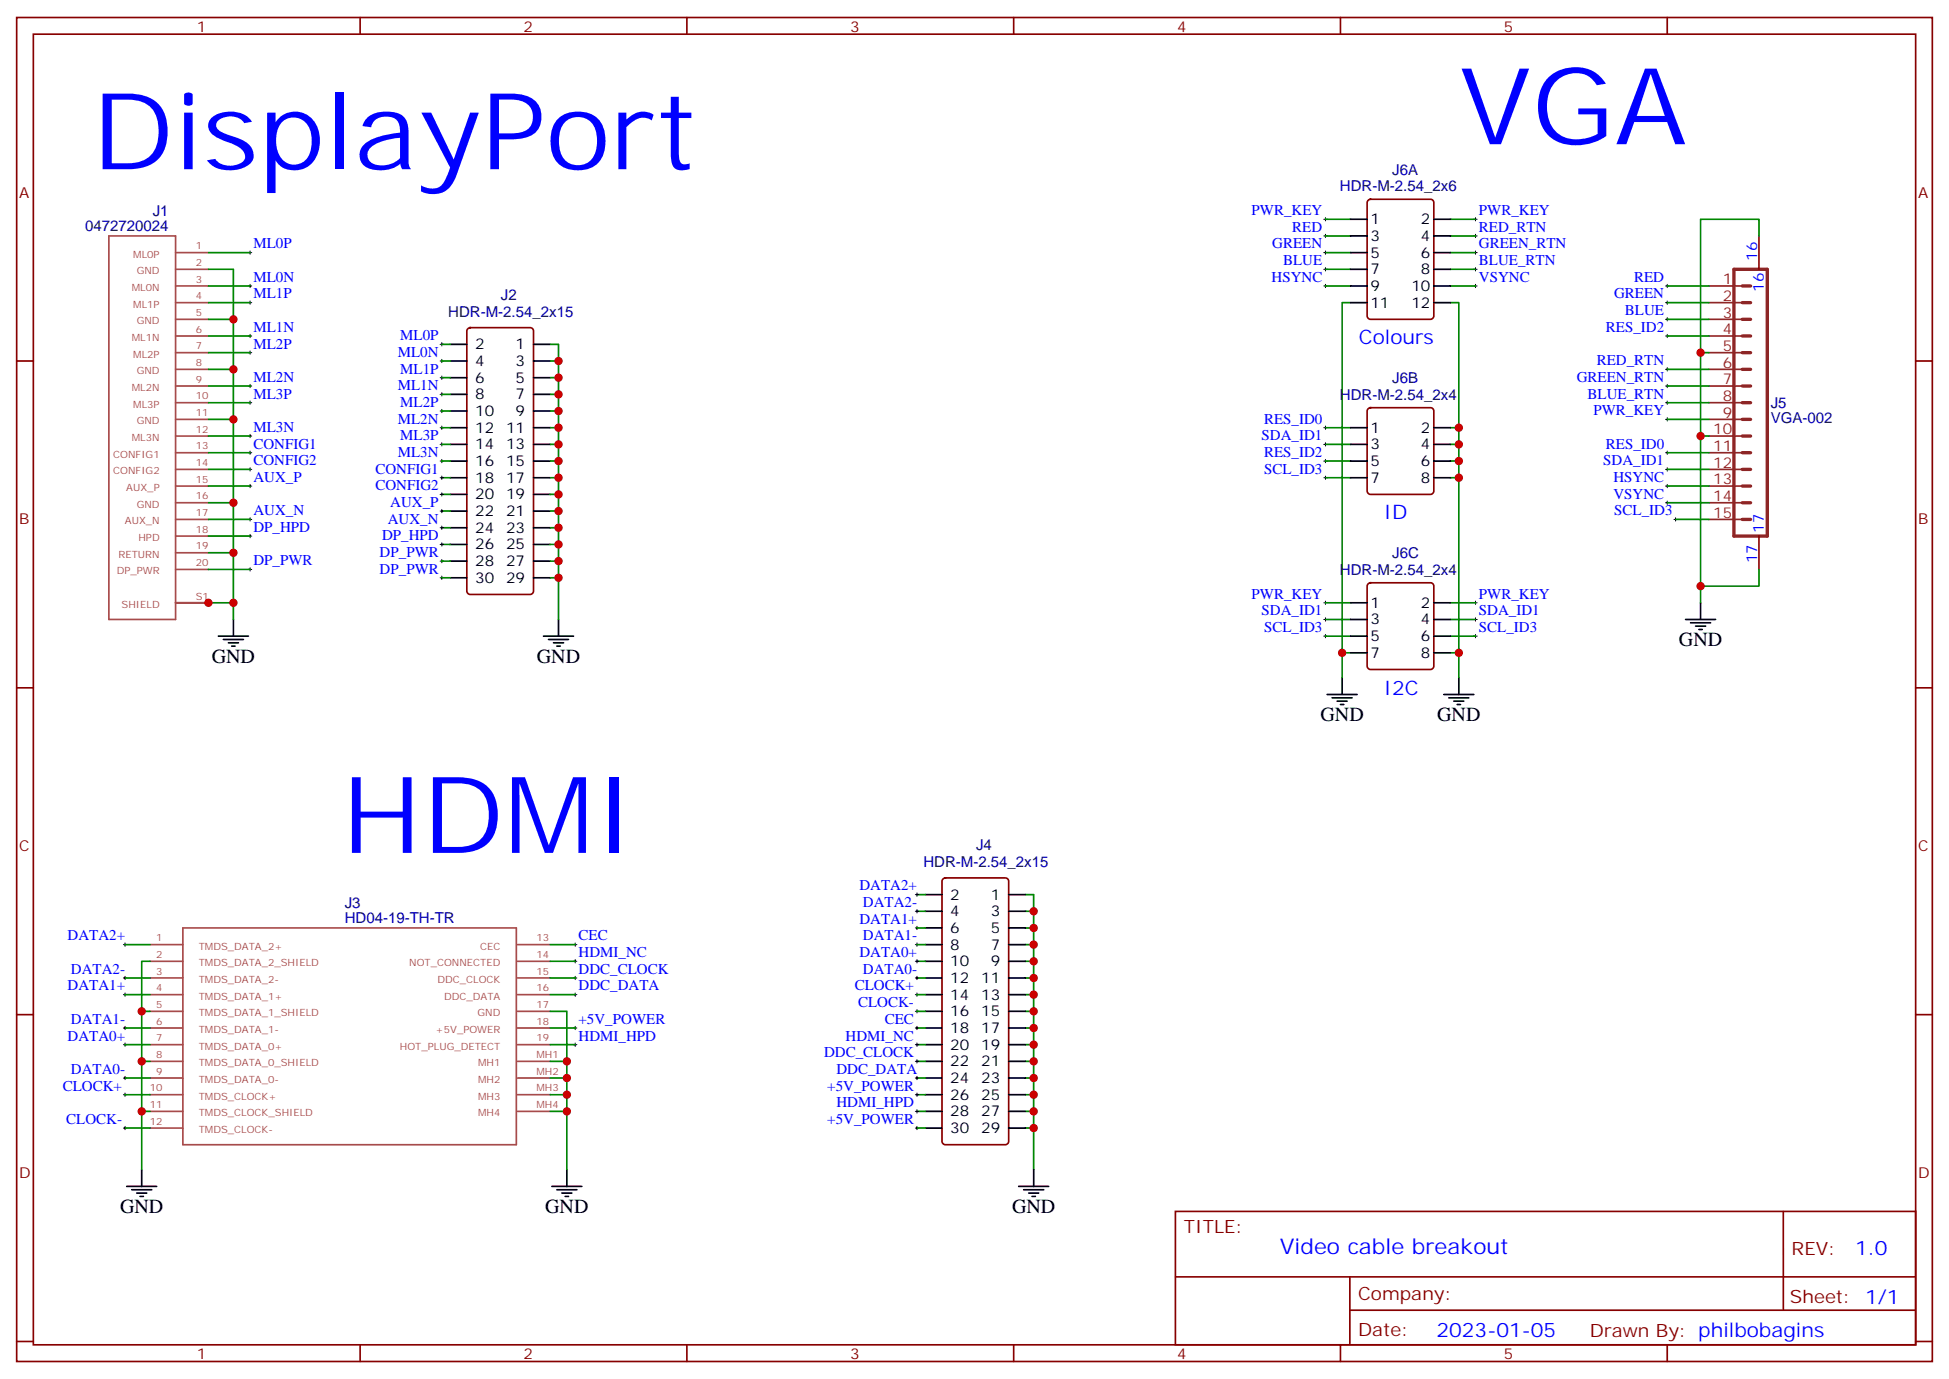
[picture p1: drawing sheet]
<svg xmlns="http://www.w3.org/2000/svg" width="412mm" height="292mm" viewBox="0 0 412 292" stroke-linecap="round" stroke-linejoin="round" font-family="sans-serif">
<g fill="none" stroke="#870000" stroke-width=".35">
<path d="M3.5 3.7h405.4v284.3h-405.4zM7.1 7.2h398.2v277.3h-398.2zM76.2 3.7v3.5M145.3 3.7v3.5M214.5 3.7v3.5M283.6 3.7v3.5M352.8 3.7v3.5M289.5 42.4l.5-.2h12.7a.71 .71 0 0 1 .7 .7v24a.76 .76 0 0 1-.7 .7h-12.7a.76 .76 0 0 1-.7-.7v-24zM372.2 49.9v7.1M3.5 76.4h3.6M99 69.5l.5-.2h12.7a.71 .71 0 0 1 .7 .7v55.1a.76 .76 0 0 1-.7 .7h-12.7a.76 .76 0 0 1-.7-.7v-55.1zM405.3 76.4h3.6"/>
<path d="M289.5 86.5l.5-.2h12.7a.71 .71 0 0 1 .7 .7v16.9a.76 .76 0 0 1-.7 .7h-12.7a.76 .76 0 0 1-.7-.7v-16.9zM372.2 113.4v7.1M289.5 123.5l.5-.2h12.7a.71 .71 0 0 1 .7 .7v16.9a.76 .76 0 0 1-.7 .7h-12.7a.76 .76 0 0 1-.7-.7v-16.9zM3.5 145.5h3.6M405.3 145.5h3.6M199.6 185.9l.4-.2h12.7a.71 .71 0 0 1 .7 .7v55.1a.76 .76 0 0 1-.7 .7h-12.7a.76 .76 0 0 1-.7-.7v-55.1zM3.5 214.7h3.6M405.3 214.7h3.6M248.7 256.3h156.6v28.2h-156.6zM377.3 256.3v20.9M248.7 270.1h156.5M285.6 277.2h119.6"/>
<path d="M285.6 270.1v14.2M3.5 283.8h3.6M76.2 284.5v3.5M145.3 284.5v3.5M214.5 284.5v3.5M283.6 284.5v3.5M352.8 284.5v3.5M405.3 283.8h3.6"/>
</g>
<g fill="none" stroke="#a64a4a" stroke-width=".35">
<path d="M23 49.9h14.2v81.2h-14.2zM37.2 53.4h6.9M37.2 57h6.9M37.2 60.5h6.9M37.2 64h6.9M37.2 67.6h6.9M37.2 71.1h6.9M37.2 74.6h6.9M37.2 78.1h6.9M37.2 81.7h6.9M37.2 85.2h6.9M37.2 88.7h6.9"/>
<path d="M37.2 92.3h6.9M37.2 95.8h6.9M37.2 99.3h6.9M37.2 102.8h6.9M37.2 106.4h6.9M37.2 109.9h6.9M37.2 113.4h6.9M37.2 116.9h6.9M37.2 120.5h6.9M37.2 127.5h6.9M31.7 199.8h7M38.7 196.3h70.6v45.9h-70.6z"/>
<path d="M109.5 199.8h6.9M31.7 203.4h7M31.7 206.9h7M31.7 210.4h7M31.7 214h7M31.7 217.5h7M109.5 203.4h6.9M109.5 206.9h6.9M109.5 210.4h6.9M109.5 214h6.9M109.5 217.5h6.9M31.7 221h7"/>
<path d="M31.7 224.5h7M31.7 228.1h7M31.7 231.6h7M31.7 235.1h7M31.7 238.7h7M109.5 221h6.9M109.5 224.5h6.9M109.5 228.1h6.9M109.5 231.6h6.9M109.5 235.1h6.9"/>
</g>
<g fill="none" stroke="#000" stroke-width=".21">
<path d="M52.6 53.4h.7M52.9 53.1v.7M280.1 53.4h.7M280.1 49.9h.7M280.1 57h.7M280.1 46.4h.7M280.5 46v.7M280.5 49.6v.7M280.5 53.1v.7M280.5 56.6v.7M311.9 53.4h.7M311.9 49.9h.7"/>
<path d="M311.9 57h.7M311.9 46.4h.7M312.2 46v.7M312.2 49.6v.7M312.2 53.1v.7M312.2 56.6v.7M52.6 60.5h.7M52.6 71.1h.7M52.6 64h.7M52.6 74.6h.7M52.9 60.1v.8M52.9 63.7v.7"/>
<path d="M52.9 70.7v.7M52.9 74.3v.7M93.1 79.9h.7M93.1 76.4h.7M93.1 72.8h.7M93.5 72.5v.7M93.5 76v.7M93.5 79.6v.7M280.1 60.5h.7M280.5 60.1v.8M311.9 60.5h.7M312.2 60.1v.8"/>
<path d="M352.4 60.5h.7M352.4 71.1h.7M352.4 64h.7M352.4 67.6h.7M352.4 78.1h.7M352.8 60.1v.8M352.8 63.7v.7M352.8 67.2v.7M352.8 70.7v.7M352.8 77.8v.7M52.6 99.3h.7M52.6 95.8h.7"/>
<path d="M52.6 81.7h.7M52.6 92.3h.7M52.6 85.2h.7M52.9 81.3v.7M52.9 84.8v.7M52.9 91.9v.7M52.9 95.4v.7M52.9 99v.7M93.1 97.5h.7M93.1 94h.7M93.1 90.5h.7M93.1 87h.7"/>
<path d="M93.1 83.4h.7M93.5 83.1v.7M93.5 86.6v.7M93.5 90.1v.7M93.5 93.7v.7M93.5 97.2v.7M280.1 97.5h.7M280.1 94h.7M280.1 90.5h.7M280.5 90.1v.7M280.5 93.7v.7M280.5 97.2v.7"/>
<path d="M352.4 99.3h.7M352.4 95.8h.7M352.4 81.7h.7M352.4 85.2h.7M352.4 88.7h.7M352.8 81.3v.7M352.8 84.8v.7M352.8 88.4v.7M352.8 95.4v.7M352.8 99v.7M52.6 109.9h.7M52.6 102.8h.7"/>
<path d="M52.6 113.4h.7M52.9 102.5v.7M52.9 109.5v.7M52.9 113.1v.7M93.1 118.7h.7M93.1 101.1h.7M93.1 104.6h.7M93.1 108.1h.7M93.1 111.7h.7M93.1 115.2h.7M93.5 100.7v.7M93.5 104.2v.8"/>
<path d="M93.5 107.8v.7M93.5 111.3v.7M93.5 114.8v.7M93.5 118.4v.7M280.1 101.1h.7M280.5 100.7v.7M352.4 102.8h.7M352.4 106.4h.7M352.8 102.5v.7M352.8 106v.7M354.2 109.9h.7M354.5 109.5v.7"/>
<path d="M52.6 120.5h.7M52.9 120.1v.7M93.1 122.2h.7M93.5 121.9v.7M280.1 127.5h.7M280.1 134.6h.7M280.1 131.1h.7M280.5 127.2v.7M280.5 130.7v.7M280.5 134.2v.7M311.9 127.5h.7M311.9 134.6h.7"/>
<path d="M311.9 131.1h.7M312.2 127.2v.7M312.2 130.7v.7M312.2 134.2v.7M26.1 199.8h.7M26.5 199.5v.7M121.4 199.8h.7M121.7 199.5v.7M193.7 199.8h.7M193.7 196.3h.7M193.7 192.8h.7M193.7 189.3h.7"/>
<path d="M194 188.9v.7M194 192.4v.7M194 196v.7M194 199.5v.7M26.1 206.9h.7M26.1 217.5h.7M26.1 210.4h.7M26.5 206.6v.7M26.5 210.1v.7M26.5 217.1v.7M121.4 206.9h.7M121.4 217.5h.7"/>
<path d="M121.4 210.4h.7M121.4 203.4h.7M121.7 203v.7M121.7 206.6v.7M121.7 210.1v.7M121.7 217.1v.7M193.7 206.9h.7M193.7 217.5h.7M193.7 210.4h.7M193.7 214h.7M193.7 203.4h.7M194 203v.7"/>
<path d="M194 206.6v.7M194 210.1v.7M194 213.6v.7M194 217.1v.7M26.1 228.1h.7M26.1 221h.7M26.1 238.7h.7M26.1 231.6h.7M26.5 220.7v.7M26.5 227.7v.7M26.5 231.2v.8M26.5 238.3v.7"/>
<path d="M121.4 221h.7M121.7 220.7v.7M193.7 228.1h.7M193.7 221h.7M193.7 238.7h.7M193.7 231.6h.7M193.7 235.1h.7M193.7 224.5h.7M194 220.7v.7M194 224.2v.7M194 227.7v.7M194 231.2v.8"/>
<path d="M194 234.8v.7M194 238.3v.7"/>
</g>
<g fill="none" stroke="#008700" stroke-width=".35">
<path d="M44.1 57h5.3v10.6M44.1 53.4h8.8M280.5 53.4h5.3M280.5 49.9h5.3M280.5 57h5.3M280.5 46.4h5.3M306.9 53.4h5.3M306.9 49.9h5.3M306.9 57h5.3M306.9 46.4h5.3M372.2 49.9v-3.5h-12.4v28.2M44.1 78.1h5.3v10.6"/>
<path d="M44.1 67.6h5.3v10.5M44.1 60.5h8.8M44.1 71.1h8.8M44.1 64h8.8M44.1 74.6h8.8M93.5 72.8h1.7M93.5 76.4h1.7M93.5 79.9h1.7M116.4 79.9h1.8v3.5M116.4 76.4h1.8v3.5M116.4 72.8h1.8v3.6M280.5 60.5h5.3"/>
<path d="M285.8 64h-1.8v74.1M306.9 64h1.8v26.5M306.9 60.5h5.3M352.8 60.5h8.8M352.8 71.1h8.8M352.8 64h8.8M352.8 78.1h8.8M352.8 67.6h8.8M361.6 74.6h-1.8v52.9M44.1 88.7h5.3v17.7M44.1 95.8h8.8M44.1 99.3h8.8"/>
<path d="M44.1 81.7h8.8M44.1 92.3h8.8M44.1 85.2h8.8M93.5 83.4h1.7M93.5 87h1.7M93.5 90.5h1.7M93.5 94h1.7M93.5 97.5h1.7M116.4 97.5h1.8v3.6M116.4 94h1.8v3.5M116.4 90.5h1.8v3.5M116.4 87h1.8v3.5"/>
<path d="M116.4 83.4h1.8v3.6M280.5 90.5h5.3M280.5 94h5.3M280.5 97.5h5.3M306.9 97.5h1.8v3.6M306.9 94h1.8v3.5M306.9 90.5h1.8v3.5M352.8 95.8h8.8M352.8 99.3h8.8M352.8 81.7h8.8M352.8 85.2h8.8M352.8 88.7h8.8"/>
<path d="M359.8 92.3h1.8M44.1 116.9h5.3v14.2M44.1 106.4h5.3v10.5M44.1 109.9h8.8M44.1 102.8h8.8M44.1 113.4h8.8M93.5 101.1h1.7M93.5 104.6h1.7M93.5 108.1h1.7M93.5 111.7h1.7M93.5 118.7h1.7M93.5 115.2h1.7"/>
<path d="M116.4 118.7h1.8v3.5M116.4 115.2h1.8v3.5M116.4 111.7h1.8v3.5M116.4 108.1h1.8v3.6M116.4 104.6h1.8v3.5M116.4 101.1h1.8v3.5M280.5 101.1h5.3M306.9 101.1h1.8v37M352.8 102.8h8.8M352.8 106.4h8.8M354.5 109.9h7.1M44.1 120.5h8.8"/>
<path d="M44.1 127.5h5.3M93.5 122.2h1.7M116.4 122.2h1.8v8.9M280.5 127.5h5.3M280.5 131.1h5.3M280.5 134.6h5.3M285.8 138.1h-1.8v5.3M306.9 138.1h1.8v5.3M306.9 127.5h5.3M306.9 131.1h5.3M306.9 134.6h5.3M372.2 120.5v3.5h-12.4"/>
<path d="M26.5 199.8h5.2M116.4 199.8h5.3M194 199.8h1.8M194 196.3h1.8M194 189.3h1.8M194 192.8h1.8M217 189.3h1.7v3.5M217 192.8h1.7v3.5M217 196.3h1.7v3.5M217 199.8h1.7v3.6M26.5 206.9h5.2M26.5 217.5h5.2"/>
<path d="M26.5 210.4h5.2M31.7 214h-1.7v10.5M31.7 203.4h-1.7v10.6M116.4 214h3.5v33.5M116.4 206.9h5.3M116.4 217.5h5.3M116.4 210.4h5.3M116.4 203.4h5.3M194 206.9h1.8M194 217.5h1.8M194 210.4h1.8M194 203.4h1.8"/>
<path d="M194 214h1.8M217 203.4h1.7v3.5M217 206.9h1.7v3.5M217 210.4h1.7v3.6M217 214h1.7v3.5M217 217.5h1.7v3.5M26.5 221h5.2M26.5 228.1h5.2M26.5 231.6h5.2M26.5 238.7h5.2M31.7 235.1h-1.7v12.4M31.7 224.5h-1.7v10.6"/>
<path d="M116.4 221h5.3M116.4 228.1h3.5M116.4 231.6h3.5M116.4 224.5h3.5M116.4 235.1h3.5M194 221h1.8M194 228.1h1.8M194 231.6h1.8M194 238.7h1.8M194 224.5h1.8M194 235.1h1.8M217 221h1.7v3.5"/>
<path d="M217 224.5h1.7v3.6M217 228.1h1.7v3.5M217 231.6h1.7v3.5M217 235.1h1.7v3.6M217 238.7h1.7v8.8"/>
</g>
<g fill="none" stroke="#000" stroke-width=".35">
<path d="M285.8 46.4h3.5M285.8 49.9h3.5M285.8 53.4h3.5M285.8 57h3.5M303.4 46.4h3.5M303.4 49.9h3.5M303.4 53.4h3.5M303.4 57h3.5M95.2 72.8h3.6M95.2 76.4h3.6M95.2 79.9h3.6M112.9 72.8h3.5"/>
<path d="M112.9 76.4h3.5M112.9 79.9h3.5M285.8 60.5h3.5M285.8 64h3.5M303.4 60.5h3.5M303.4 64h3.5M95.2 83.4h3.6M95.2 87h3.6M95.2 90.5h3.6M95.2 94h3.6M95.2 97.5h3.6M112.9 83.4h3.5"/>
<path d="M112.9 87h3.5M112.9 90.5h3.5M112.9 94h3.5M112.9 97.5h3.5M285.8 90.5h3.5M285.8 94h3.5M285.8 97.5h3.5M303.4 90.5h3.5M303.4 94h3.5M303.4 97.5h3.5M95.2 101.1h3.6M95.2 104.6h3.6"/>
<path d="M95.2 108.1h3.6M95.2 111.7h3.6M95.2 115.2h3.6M95.2 118.7h3.6M112.9 101.1h3.5M112.9 104.6h3.5M112.9 108.1h3.5M112.9 111.7h3.5M112.9 115.2h3.5M112.9 118.7h3.5M285.8 101.1h3.5M303.4 101.1h3.5"/>
<path d="M46.2 134.6h6.4M47.3 135.3h4.2M48.3 136h2.1M49 136.7h.7M49.4 131.1v3.5M95.2 122.2h3.6M112.9 122.2h3.5M115 134.6h6.4M116.1 135.3h4.2M117.1 136h2.1M117.8 136.7h.7M118.2 131.1v3.5"/>
<path d="M285.8 134.6h3.5M285.8 131.1h3.5M285.8 127.5h3.5M285.8 138.1h3.5M303.4 134.6h3.5M303.4 131.1h3.5M303.4 127.5h3.5M303.4 138.1h3.5M356.7 131.1h6.3M357.7 131.8h4.2M358.8 132.5h2.1M359.5 133.2h.7"/>
<path d="M359.8 127.5v3.6M280.8 146.9h6.4M281.9 147.6h4.2M282.9 148.3h2.1M283.6 149h.7M284 143.4v3.5M305.5 146.9h6.4M306.6 147.6h4.2M307.6 148.3h2.1M308.3 149h.7M308.7 143.4v3.5M195.8 189.3h3.5"/>
<path d="M195.8 192.8h3.5M195.8 196.3h3.5M195.8 199.8h3.5M213.4 189.3h3.6M213.4 192.8h3.6M213.4 196.3h3.6M213.4 199.8h3.6M195.8 203.4h3.5M195.8 206.9h3.5M195.8 210.4h3.5M195.8 214h3.5M195.8 217.5h3.5"/>
<path d="M213.4 203.4h3.6M213.4 206.9h3.6M213.4 210.4h3.6M213.4 214h3.6M213.4 217.5h3.6M195.8 221h3.5M195.8 224.5h3.5M195.8 228.1h3.5M195.8 231.6h3.5M195.8 235.1h3.5M195.8 238.7h3.5M213.4 221h3.6"/>
<path d="M213.4 224.5h3.6M213.4 228.1h3.6M213.4 231.6h3.6M213.4 235.1h3.6M213.4 238.7h3.6M26.8 251h6.4M27.9 251.7h4.2M28.9 252.4h2.1M29.6 253.1h.7M30 247.5v3.5M116.8 251h6.3M117.8 251.7h4.3"/>
<path d="M118.9 252.4h2.1M119.6 253.1h.7M119.9 247.5v3.5M215.5 251h6.4M216.6 251.7h4.2M217.7 252.4h2.1M218.4 253.1h.7M218.7 247.5v3.5"/>
</g>
<g fill="none" stroke="#8c2424" stroke-width=".71">
<path d="M366.9 57h7v56.4h-7zM368.7 67.6h1.7M368.7 64h1.7M368.7 60.5h1.7M368.7 74.6h1.7M368.7 71.1h1.7M368.7 78.1h1.7M368.7 85.2h1.7M368.7 81.7h1.7M368.7 92.3h1.7M368.7 88.7h1.7M368.7 99.3h1.7"/>
<path d="M368.7 95.8h1.7M368.7 102.8h1.7M368.7 109.9h1.7M368.7 106.4h1.7"/>
</g>
<g fill="none" stroke="#8c2424" stroke-width=".35">
<path d="M361.6 60.5h7.1M361.6 64h7.1M361.6 67.6h7.1M361.6 71.1h7.1M361.6 74.6h7.1M361.6 78.1h7.1M361.6 81.7h7.1M361.6 85.2h7.1M361.6 88.7h7.1M361.6 92.3h7.1M361.6 95.8h7.1M361.6 99.3h7.1"/>
<path d="M361.6 102.8h7.1M361.6 106.4h7.1M361.6 109.9h7.1"/>
</g>
<g fill="#c00">
<circle cx="44.1" cy="127.5" r=".88"/>
<circle cx="49.4" cy="116.9" r=".88"/>
<circle cx="49.4" cy="106.4" r=".88"/>
<circle cx="49.4" cy="88.7" r=".88"/>
<circle cx="49.4" cy="78.1" r=".88"/>
<circle cx="49.4" cy="67.6" r=".88"/>
<circle cx="118.2" cy="122.2" r=".88"/>
<circle cx="118.2" cy="118.7" r=".88"/>
<circle cx="118.2" cy="115.2" r=".88"/>
<circle cx="118.2" cy="111.7" r=".88"/>
<circle cx="118.2" cy="108.1" r=".88"/>
<circle cx="118.2" cy="104.6" r=".88"/>
<circle cx="118.2" cy="101.1" r=".88"/>
<circle cx="118.2" cy="97.5" r=".88"/>
<circle cx="118.2" cy="94" r=".88"/>
<circle cx="118.2" cy="90.5" r=".88"/>
<circle cx="118.2" cy="87" r=".88"/>
<circle cx="118.2" cy="83.4" r=".88"/>
<circle cx="118.2" cy="79.9" r=".88"/>
<circle cx="118.2" cy="76.4" r=".88"/>
<circle cx="49.4" cy="127.5" r=".88"/>
<circle cx="30" cy="235.1" r=".88"/>
<circle cx="30" cy="224.5" r=".88"/>
<circle cx="30" cy="214" r=".88"/>
<circle cx="119.9" cy="224.5" r=".88"/>
<circle cx="119.9" cy="228.1" r=".88"/>
<circle cx="119.9" cy="231.6" r=".88"/>
<circle cx="119.9" cy="235.1" r=".88"/>
<circle cx="218.7" cy="192.8" r=".88"/>
<circle cx="218.7" cy="196.3" r=".88"/>
<circle cx="218.7" cy="199.8" r=".88"/>
<circle cx="218.7" cy="203.4" r=".88"/>
<circle cx="218.7" cy="206.9" r=".88"/>
<circle cx="218.7" cy="210.4" r=".88"/>
<circle cx="218.7" cy="214" r=".88"/>
<circle cx="218.7" cy="217.5" r=".88"/>
<circle cx="218.7" cy="221" r=".88"/>
<circle cx="218.7" cy="224.5" r=".88"/>
<circle cx="218.7" cy="228.1" r=".88"/>
<circle cx="218.7" cy="231.6" r=".88"/>
<circle cx="218.7" cy="235.1" r=".88"/>
<circle cx="218.7" cy="238.7" r=".88"/>
<circle cx="359.8" cy="124" r=".88"/>
<circle cx="359.8" cy="74.6" r=".88"/>
<circle cx="359.8" cy="92.3" r=".88"/>
<circle cx="284" cy="138.1" r=".88"/>
<circle cx="308.7" cy="138.1" r=".88"/>
<circle cx="308.7" cy="101.1" r=".88"/>
<circle cx="308.7" cy="97.5" r=".88"/>
<circle cx="308.7" cy="94" r=".88"/>
<circle cx="308.7" cy="90.5" r=".88"/>
</g>
<g font-size="22.6" fill="#00f">
<text x="19.4" y="35.8">DisplayPort</text>
<text x="308.7" y="30.5">VGA</text>
<text x="72.3" y="180.4">HDMI</text>
</g>
<text font-size="4.6" fill="#00f" x="270.8" y="265.3">Video cable breakout</text>
<g font-size="4.2" fill="#00f">
<text x="287.5" y="72.8">Colours</text>
<text x="292.8" y="109.9">ID</text>
<text x="292.8" y="146.9">I2C</text>
<text x="392.5" y="265.6">1.0</text>
<text x="304" y="282.9">2023-01-05</text>
</g>
<g font-size="4.2">
<text x="355.2" y="136.7">GND</text>
<text x="44.8" y="140.2">GND</text>
<text x="113.6" y="140.2">GND</text>
<text x="279.4" y="152.6">GND</text>
<text x="304.1" y="152.6">GND</text>
<text x="25.4" y="256.6">GND</text>
<text x="115.4" y="256.6">GND</text>
<text x="214.1" y="256.6">GND</text>
</g>
<g font-size="3.9" fill="#800">
<text x="250.5" y="260.9">TITLE:</text>
<text x="379.1" y="265.6">REV:</text>
<text x="287.4" y="275.1">Company:</text>
<text x="378.7" y="275.7">Sheet: 1/1</text>
<text x="287.4" y="282.8">Date:</text>
<text x="336.4" y="282.8">Drawn By: philbobagins</text>
</g>
<g font-size="3.2" fill="#800">
<text x="41.6" y="6.7">1</text>
<text x="110.8" y="6.7">2</text>
<text x="179.9" y="6.7">3</text>
<text x="249.1" y="6.7">4</text>
<text x="318.2" y="6.7">5</text>
<text x="4.1" y="41.8">A</text>
<text x="405.9" y="41.8">A</text>
<text x="4.1" y="110.9">B</text>
<text x="405.9" y="110.9">B</text>
<text x="4.1" y="180.1">C</text>
<text x="405.9" y="180.1">C</text>
<text x="4.1" y="249.2">D</text>
<text x="405.9" y="249.2">D</text>
<text x="41.6" y="287.5">1</text>
<text x="110.8" y="287.5">2</text>
<text x="179.9" y="287.5">3</text>
<text x="249.1" y="287.5">4</text>
<text x="318.2" y="287.5">5</text>
</g>
<g font-size="3.2" fill="#000080">
<text x="283.5" y="40.5">HDR-M-2.54_2x6</text>
<text x="294.6" y="36.9">J6A</text>
<text x="32.3" y="45.6">J1</text>
<text x="18" y="48.9">0472720024</text>
<text x="106" y="63.4">J2</text>
<text x="94.9" y="67">HDR-M-2.54_2x15</text>
<text x="294.6" y="81">J6B</text>
<text x="283.5" y="84.6">HDR-M-2.54_2x4</text>
<text x="374.7" y="89.5">VGA-002</text>
<text x="374.7" y="86.3">J5</text>
<text x="294.6" y="118.1">J6C</text>
<text x="283.5" y="121.6">HDR-M-2.54_2x4</text>
<text x="206.5" y="179.9">J4</text>
<text x="195.4" y="183.4">HDR-M-2.54_2x15</text>
<text x="72.9" y="195.3">HD04-19-TH-TR</text>
<text x="72.9" y="192.1">J3</text>
</g>
<g font-size="3.2" fill="#00f">
<text x="264.8" y="45.5">PWR_KEY</text>
<text x="312.9" y="45.5">PWR_KEY</text>
<text x="53.6" y="52.6">ML0P</text>
<text x="269.2" y="52.6">GREEN</text>
<text x="273.4" y="49">RED</text>
<text x="312.9" y="49">RED_RTN</text>
<text x="312.9" y="52.6">GREEN_RTN</text>
<text x="53.6" y="59.6">ML0N</text>
<text x="269.1" y="59.6">HSYNC</text>
<text x="271.5" y="56.1">BLUE</text>
<text x="312.9" y="56.1">BLUE_RTN</text>
<text x="312.9" y="59.6">VSYNC</text>
<text x="345.8" y="59.6">RED</text>
<text x="371.8" y="55.2" transform="rotate(-90 371.8 55.2)">16</text>
<text x="53.6" y="63.1">ML1P</text>
<text x="341.5" y="63.1">GREEN</text>
<text x="373.2" y="61.7" transform="rotate(-90 373.2 61.7)">16</text>
<text x="53.6" y="70.2">ML1N</text>
<text x="84.7" y="72">ML0P</text>
<text x="339.8" y="70.2">RES_ID2</text>
<text x="343.8" y="66.7">BLUE</text>
<text x="53.6" y="73.7">ML2P</text>
<text x="84.1" y="75.5">ML0N</text>
<text x="337.8" y="77.3">RED_RTN</text>
<text x="53.6" y="80.8">ML2N</text>
<text x="84.1" y="82.6">ML1N</text>
<text x="84.7" y="79">ML1P</text>
<text x="333.6" y="80.8">GREEN_RTN</text>
<text x="53.6" y="84.3">ML3P</text>
<text x="84.1" y="89.6">ML2N</text>
<text x="84.7" y="86.1">ML2P</text>
<text x="267.5" y="89.6">RES_ID0</text>
<text x="335.9" y="84.3">BLUE_RTN</text>
<text x="337.1" y="87.8">PWR_KEY</text>
<text x="53.6" y="94.9">CONFIG1</text>
<text x="53.6" y="91.4">ML3N</text>
<text x="84.7" y="93.1">ML3P</text>
<text x="266.9" y="93.1">SDA_ID1</text>
<text x="339.8" y="94.9">RES_ID0</text>
<text x="53.6" y="98.4">CONFIG2</text>
<text x="53.6" y="102">AUX_P</text>
<text x="79.4" y="100.2">CONFIG1</text>
<text x="84.1" y="96.7">ML3N</text>
<text x="267.5" y="96.7">RES_ID2</text>
<text x="267.5" y="100.2">SCL_ID3</text>
<text x="339.2" y="98.4">SDA_ID1</text>
<text x="341.4" y="102">HSYNC</text>
<text x="79.4" y="103.7">CONFIG2</text>
<text x="82.6" y="107.2">AUX_P</text>
<text x="341.4" y="105.5">VSYNC</text>
<text x="53.6" y="109">AUX_N</text>
<text x="53.6" y="112.5">DP_HPD</text>
<text x="82" y="110.8">AUX_N</text>
<text x="341.5" y="109">SCL_ID3</text>
<text x="373.2" y="112.7" transform="rotate(-90 373.2 112.7)">17</text>
<text x="53.6" y="119.6">DP_PWR</text>
<text x="80.3" y="117.8">DP_PWR</text>
<text x="80.8" y="114.3">DP_HPD</text>
<text x="371.8" y="119.2" transform="rotate(-90 371.8 119.2)">17</text>
<text x="80.3" y="121.4">DP_PWR</text>
<text x="264.8" y="126.6">PWR_KEY</text>
<text x="266.9" y="130.2">SDA_ID1</text>
<text x="312.9" y="130.2">SDA_ID1</text>
<text x="312.9" y="126.6">PWR_KEY</text>
<text x="267.5" y="133.7">SCL_ID3</text>
<text x="312.9" y="133.7">SCL_ID3</text>
<text x="181.9" y="188.4">DATA2+</text>
<text x="182.6" y="191.9">DATA2-</text>
<text x="181.9" y="195.4">DATA1+</text>
<text x="14.3" y="199">DATA2+</text>
<text x="122.4" y="199">CEC</text>
<text x="122.4" y="202.5">HDMI_NC</text>
<text x="181.9" y="202.5">DATA0+</text>
<text x="182.6" y="199">DATA1-</text>
<text x="14.3" y="209.6">DATA1+</text>
<text x="15" y="206">DATA2-</text>
<text x="122.4" y="206">DDC_CLOCK</text>
<text x="122.4" y="209.6">DDC_DATA</text>
<text x="180.8" y="209.6">CLOCK+</text>
<text x="182.6" y="206">DATA0-</text>
<text x="181.6" y="213.1">CLOCK-</text>
<text x="14.3" y="220.1">DATA0+</text>
<text x="15" y="216.6">DATA1-</text>
<text x="122.4" y="216.6">+5V_POWER</text>
<text x="122.4" y="220.1">HDMI_HPD</text>
<text x="178.9" y="220.1">HDMI_NC</text>
<text x="187.2" y="216.6">CEC</text>
<text x="15" y="227.2">DATA0-</text>
<text x="174.4" y="223.7">DDC_CLOCK</text>
<text x="177" y="227.2">DDC_DATA</text>
<text x="13.3" y="230.7">CLOCK+</text>
<text x="175" y="230.7">+5V_POWER</text>
<text x="14" y="237.8">CLOCK-</text>
<text x="175" y="237.8">+5V_POWER</text>
<text x="177" y="234.2">HDMI_HPD</text>
</g>
<g font-size="3.2">
<text x="290" y="47.4">1</text>
<text x="300.7" y="47.4">2</text>
<text x="290" y="51">3</text>
<text x="300.7" y="51">4</text>
<text x="290" y="54.5">5</text>
<text x="290" y="58">7</text>
<text x="300.7" y="54.5">6</text>
<text x="300.7" y="58">8</text>
<text x="290" y="61.6">9</text>
<text x="290" y="65.1">11</text>
<text x="298.7" y="61.6">10</text>
<text x="298.7" y="65.1">12</text>
<text x="100.5" y="73.9">2</text>
<text x="100.5" y="77.4">4</text>
<text x="109.1" y="73.9">1</text>
<text x="109.1" y="77.4">3</text>
<text x="100.5" y="81">6</text>
<text x="109.1" y="81">5</text>
<text x="100.5" y="84.5">8</text>
<text x="100.5" y="88">10</text>
<text x="109.1" y="84.5">7</text>
<text x="109.1" y="88">9</text>
<text x="100.5" y="91.5">12</text>
<text x="100.5" y="95.1">14</text>
<text x="107.1" y="91.5">11</text>
<text x="107.1" y="95.1">13</text>
<text x="290" y="91.5">1</text>
<text x="290" y="95.1">3</text>
<text x="300.7" y="91.5">2</text>
<text x="300.7" y="95.1">4</text>
<text x="100.5" y="98.6">16</text>
<text x="107.1" y="98.6">15</text>
<text x="290" y="98.6">5</text>
<text x="300.7" y="98.6">6</text>
<text x="100.5" y="102.1">18</text>
<text x="100.5" y="105.7">20</text>
<text x="107.1" y="102.1">17</text>
<text x="107.1" y="105.7">19</text>
<text x="290" y="102.1">7</text>
<text x="300.7" y="102.1">8</text>
<text x="100.5" y="109.2">22</text>
<text x="100.5" y="112.7">24</text>
<text x="107.1" y="109.2">21</text>
<text x="107.1" y="112.7">23</text>
<text x="100.5" y="116.2">26</text>
<text x="100.5" y="119.8">28</text>
<text x="107.1" y="116.2">25</text>
<text x="107.1" y="119.8">27</text>
<text x="100.5" y="123.3">30</text>
<text x="107.1" y="123.3">29</text>
<text x="290" y="128.6">1</text>
<text x="300.7" y="128.6">2</text>
<text x="290" y="132.1">3</text>
<text x="290" y="135.6">5</text>
<text x="300.7" y="132.1">4</text>
<text x="300.7" y="135.6">6</text>
<text x="290" y="139.2">7</text>
<text x="300.7" y="139.2">8</text>
<text x="201.1" y="190.3">2</text>
<text x="209.6" y="190.3">1</text>
<text x="201.1" y="193.9">4</text>
<text x="201.1" y="197.4">6</text>
<text x="209.6" y="193.9">3</text>
<text x="209.6" y="197.4">5</text>
<text x="201.1" y="200.9">8</text>
<text x="209.6" y="200.9">7</text>
<text x="201.1" y="204.4">10</text>
<text x="201.1" y="208">12</text>
<text x="207.6" y="208">11</text>
<text x="209.6" y="204.4">9</text>
<text x="201.1" y="211.5">14</text>
<text x="201.1" y="215">16</text>
<text x="207.6" y="211.5">13</text>
<text x="207.6" y="215">15</text>
<text x="201.1" y="218.5">18</text>
<text x="207.6" y="218.5">17</text>
<text x="201.1" y="222.1">20</text>
<text x="201.1" y="225.6">22</text>
<text x="207.6" y="222.1">19</text>
<text x="207.6" y="225.6">21</text>
<text x="201.1" y="229.1">24</text>
<text x="201.1" y="232.7">26</text>
<text x="207.6" y="229.1">23</text>
<text x="207.6" y="232.7">25</text>
<text x="201.1" y="236.2">28</text>
<text x="201.1" y="239.7">30</text>
<text x="207.6" y="236.2">27</text>
<text x="207.6" y="239.7">29</text>
</g>
<g font-size="3.2" fill="#8d2323">
<text x="364.5" y="60.1">1</text>
<text x="364.5" y="63.7">2</text>
<text x="364.5" y="67.2">3</text>
<text x="364.5" y="70.7">4</text>
<text x="364.5" y="74.3">5</text>
<text x="364.5" y="77.8">6</text>
<text x="364.5" y="81.3">7</text>
<text x="364.5" y="84.8">8</text>
<text x="364.5" y="88.4">9</text>
<text x="362.5" y="91.9">10</text>
<text x="362.5" y="95.4">11</text>
<text x="362.5" y="99">12</text>
<text x="362.5" y="102.5">13</text>
<text x="362.5" y="106">14</text>
<text x="362.5" y="109.5">15</text>
</g>
<g font-size="2.1" fill="#a54b4b">
<text x="41.4" y="52.8">1</text>
<text x="28.2" y="54.5">ML0P</text>
<text x="28.9" y="58">GND</text>
<text x="41.4" y="56.3">2</text>
<text x="41.4" y="59.8">3</text>
<text x="27.9" y="61.5">ML0N</text>
<text x="28.2" y="65.1">ML1P</text>
<text x="41.4" y="63.3">4</text>
<text x="28.9" y="68.6">GND</text>
<text x="41.4" y="66.9">5</text>
<text x="41.4" y="70.4">6</text>
<text x="27.9" y="72.1">ML1N</text>
<text x="28.2" y="75.7">ML2P</text>
<text x="41.4" y="73.9">7</text>
<text x="41.4" y="77.4">8</text>
<text x="27.9" y="82.7">ML2N</text>
<text x="28.9" y="79.2">GND</text>
<text x="41.4" y="81">9</text>
<text x="28.2" y="86.2">ML3P</text>
<text x="28.9" y="89.8">GND</text>
<text x="41.4" y="84.5">10</text>
<text x="41.4" y="88">11</text>
<text x="27.9" y="93.3">ML3N</text>
<text x="41.4" y="91.6">12</text>
<text x="41.4" y="95.1">13</text>
<text x="24" y="96.8">CONFIG1</text>
<text x="24" y="100.3">CONFIG2</text>
<text x="41.4" y="98.6">14</text>
<text x="26.7" y="103.9">AUX_P</text>
<text x="28.9" y="107.4">GND</text>
<text x="41.4" y="102.1">15</text>
<text x="41.4" y="105.7">16</text>
<text x="26.4" y="110.9">AUX_N</text>
<text x="41.4" y="109.2">17</text>
<text x="41.4" y="112.7">18</text>
<text x="25.1" y="118">RETURN</text>
<text x="29.3" y="114.5">HPD</text>
<text x="41.4" y="116.3">19</text>
<text x="41.4" y="119.8">20</text>
<text x="24.7" y="121.5">DP_PWR</text>
<text x="25.7" y="128.6">SHIELD</text>
<text x="41.4" y="126.8">S1</text>
<text x="33.1" y="199.2">1</text>
<text x="33.1" y="202.7">2</text>
<text x="42.1" y="200.9">TMDS_DATA_2+</text>
<text x="101.6" y="200.9">CEC</text>
<text x="113.5" y="199.2">13</text>
<text x="113.5" y="202.7">14</text>
<text x="33.1" y="206.2">3</text>
<text x="33.1" y="209.7">4</text>
<text x="42.1" y="204.4">TMDS_DATA_2_SHIELD</text>
<text x="42.1" y="207.9">TMDS_DATA_2-</text>
<text x="86.6" y="204.4">NOT_CONNECTED</text>
<text x="92.5" y="207.9">DDC_CLOCK</text>
<text x="113.5" y="206.2">15</text>
<text x="113.5" y="209.7">16</text>
<text x="33.1" y="213.3">5</text>
<text x="42.1" y="211.5">TMDS_DATA_1+</text>
<text x="42.1" y="215">TMDS_DATA_1_SHIELD</text>
<text x="94" y="211.5">DDC_DATA</text>
<text x="101" y="215">GND</text>
<text x="113.5" y="213.3">17</text>
<text x="33.1" y="216.8">6</text>
<text x="33.1" y="220.3">7</text>
<text x="42.1" y="218.5">TMDS_DATA_1-</text>
<text x="92.2" y="218.5">+5V_POWER</text>
<text x="113.5" y="216.8">18</text>
<text x="113.5" y="220.3">19</text>
<text x="33.1" y="223.8">8</text>
<text x="33.1" y="227.4">9</text>
<text x="42.1" y="222.1">TMDS_DATA_0+</text>
<text x="42.1" y="225.6">TMDS_DATA_0_SHIELD</text>
<text x="84.6" y="222.1">HOT_PLUG_DETECT</text>
<text x="101.2" y="225.6">MH1</text>
<text x="113.5" y="223.8">MH1</text>
<text x="113.5" y="227.4">MH2</text>
<text x="31.7" y="230.9">10</text>
<text x="42.1" y="229.1">TMDS_DATA_0-</text>
<text x="42.1" y="232.6">TMDS_CLOCK+</text>
<text x="101.2" y="229.1">MH2</text>
<text x="101.2" y="232.6">MH3</text>
<text x="113.5" y="230.9">MH3</text>
<text x="31.7" y="234.4">11</text>
<text x="31.7" y="238">12</text>
<text x="42.1" y="236.2">TMDS_CLOCK_SHIELD</text>
<text x="42.1" y="239.7">TMDS_CLOCK-</text>
<text x="101.2" y="236.2">MH4</text>
<text x="113.5" y="234.4">MH4</text>
</g>
</svg>
